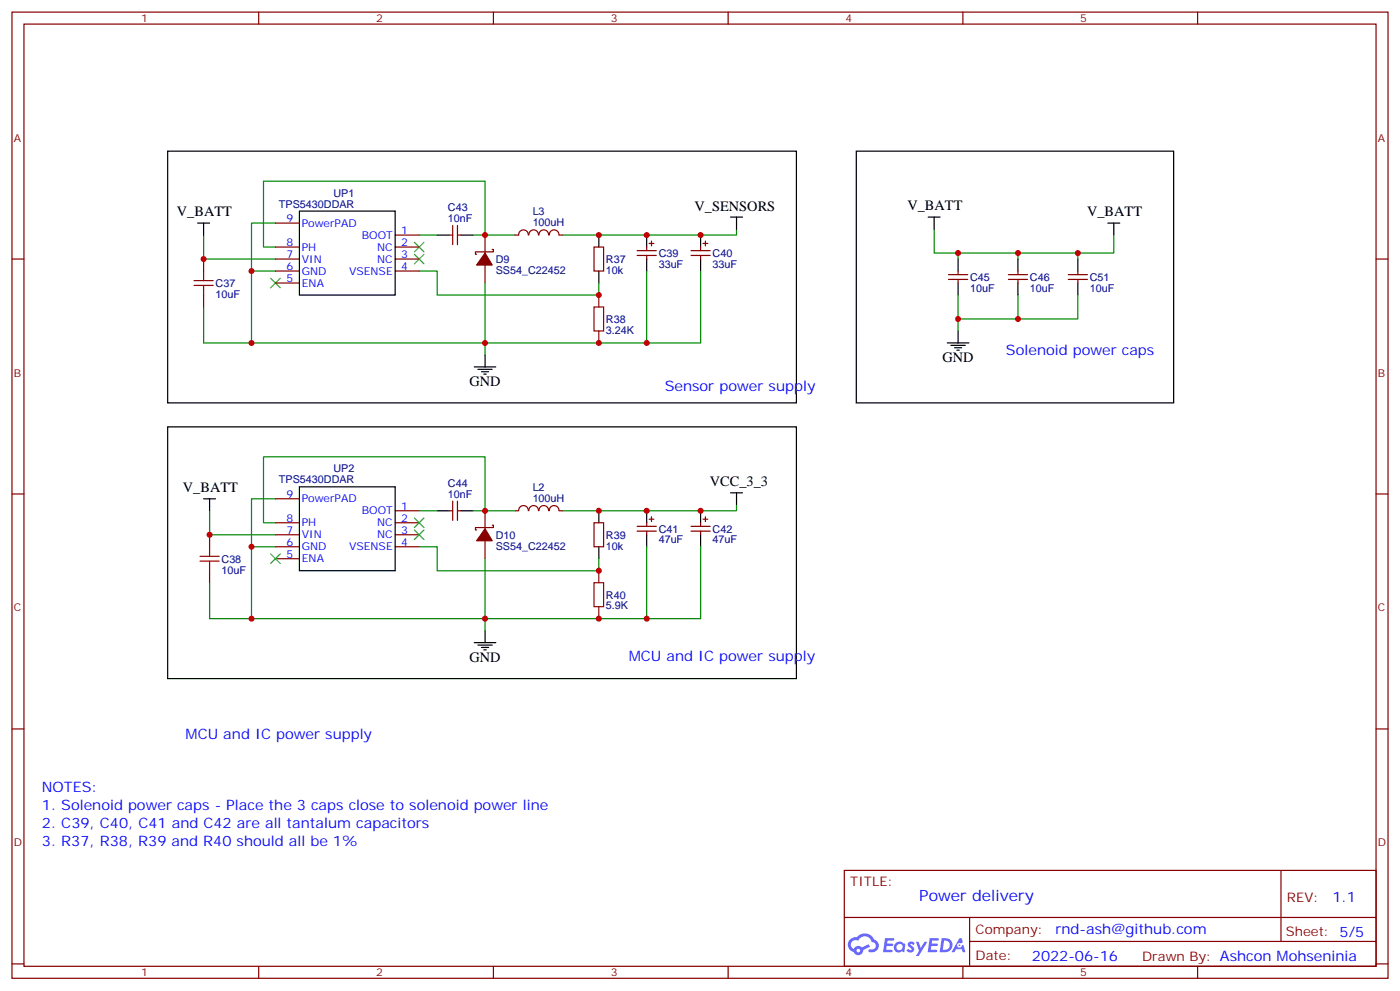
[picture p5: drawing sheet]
<svg xmlns="http://www.w3.org/2000/svg" width="412mm" height="292mm" viewBox="0 0 412 292" stroke-linecap="round" stroke-linejoin="round" font-family="sans-serif">
<g fill="none" stroke="#870000" stroke-width=".35">
<path d="M3.5 3.6h405.4v284.3h-405.4zM7.1 7.1h398.2v277.3h-398.2zM76.2 3.6v3.5M145.3 3.6v3.5M214.5 3.6v3.5M283.6 3.6v3.5M352.8 3.6v3.5M3.5 76.2h3.6M405.3 76.2h3.6M3.5 145.4h3.6M405.3 145.4h3.6M3.5 214.5h3.6"/>
<path d="M405.3 214.5h3.6M248.7 256.2h156.6v28.2h-156.6zM377.3 256.2v20.9M248.7 270h156.5M285.6 277.1h119.6M285.6 270v14.1M3.5 283.7h3.6M76.2 284.4v3.5M145.3 284.4v3.5M214.5 284.4v3.5M283.6 284.4v3.5M352.8 284.4v3.5"/>
<path d="M405.3 283.7h3.6"/>
</g>
<g fill="#5487ff">
<path d="M267.7 277.3a1.22 1.22 0 0 1 1.7 .3l-.4 .6a.47 .47 0 0 0-.3-.4 .47 .47 0 0 0-.5 .2l.1 .2a1.14 1.14 0 0 1 .8 1.7 1.14 1.14 0 0 1-1.9 0l-.2-.2 .5-.5 .7 .4a.29 .29 0 0 0 .3-.2 .29 .29 0 0 0-.2-.4 1.04 1.04 0 0 1-.6-1.7z"/>
<path d="M260.7 276.1h2.4l.3 .2-.2 .5h-1.8l-.1 .9h1.5l.3 .3-.3 .4h-1.6l-.2 1.1 1.7 .1 .2 .3-.2 .3h-2.6z"/>
<path d="M273.8 276.1h2.4l.3 .2-.1 .5h-1.8l-.2 .9h1.6l.3 .3-.4 .4h-1.6l-.1 1.1 1.7 .1 .2 .3-.2 .3h-2.6z"/>
<path d="M282.6 276.1h.7l.3 1.2-.6 .4a.69 .69 0 0 0-1 .2 .69 .69 0 0 0 .4 1 .69 .69 0 0 0 .9-.6l.5-.3 .6 2.2h-.8l-.2-.9h-1.8l-.5 .9h-.8z"/>
<path d="M269.8 277.2h.8l.6 1.8 1.1-1.8h.9l-2.6 4.2h-.8l.9-1.6z"/>
<path d="M277.4 276.1l-.6 4.1h1.3a2.11 2.11 0 0 0 2.5-2.1 2.11 2.11 0 0 0-2.5-2zM278.1 276.8a1.39 1.39 0 0 1 1.7 1.4 1.39 1.39 0 0 1-1.8 1.3h-.3z"/>
<path d="M263.7 277.7a1.54 1.54 0 0 0-.1 2.1 1.54 1.54 0 0 0 2.2 .2l.6 .2 .3-2.3-.2-.2-.4-.1a1.49 1.49 0 0 0-2.4 .1zM264 278.7a.94 .94 0 0 1 1.8 0 .94 .94 0 0 1-1.8 0z"/>
<path d="M250.4 276.5a2.18 2.18 0 0 0 1.1 3.7 1.44 1.44 0 0 0 1.6 .9 1.44 1.44 0 0 0 1.2-1.5l2-1-.5-.7-1.9 .9a1.47 1.47 0 0 0-2.4 .5 1.39 1.39 0 0 1-.7-2 1.39 1.39 0 0 1 2-.4 2.12 2.12 0 0 1 2.2-1.3 2.12 2.12 0 0 1 1.9 1.6 1.14 1.14 0 0 1 1.1 1.5 1.14 1.14 0 0 1-1.7 .7 .43 .43 0 0 0-.5 .3 .43 .43 0 0 0 .4 .5 1.98 1.98 0 0 0 2.5-1.2 1.98 1.98 0 0 0-1.2-2.5 3.1 3.1 0 0 0-5.3-.7l-.9 .1zM252.3 279.8a.55 .55 0 0 1 1.1 0 .55 .55 0 0 1-1.1 0z"/>
<circle cx="282.6" cy="278.2" r=".26"/>
</g>
<g fill="none" stroke="#870000" stroke-width=".35">
<path d="M60 76.2v3.6M81.1 72.7h7.1M81.1 76.2h7.1M81.1 79.8h7.1M81.1 65.7h7.1M116.4 69.2h7.1M116.4 72.7h7.1M116.4 76.2h7.1M116.4 79.8h7.1M132.3 69.2h1M133.3 66.4v5.6M134.8 66.4v5.6"/>
<path d="M134.8 69.2h1M142.9 69.2v5.3M142.9 78v5.3M145 73.4h.3v.7h-5.2v.7h.3M151.7 69.2h1.1M152.8 69.2a1.41 1.41 0 0 1 1.4-1.5 1.41 1.41 0 0 1 1.4 1.5M155.8 69.2a1.41 1.41 0 0 1 1.4-1.6 1.41 1.41 0 0 1 1.4 1.6M158.8 69.2a1.41 1.41 0 0 1 1.4-1.6 1.41 1.41 0 0 1 1.4 1.6M161.8 69.2a1.41 1.41 0 0 1 1.4-1.5 1.41 1.41 0 0 1 1.4 1.5M164.7 69.2h1.1M175 72.7h2.8v7.1h-2.8zM187.7 73.8h5.6"/>
<path d="M187.7 75.2h5.6M190.5 72.7v1.1M190.5 75.2v1M191.2 71.6h1.4M191.9 70.9v1.5M203.6 73.8h5.6M203.6 75.2h5.6M206.4 72.7v1.1M206.4 75.2v1M207.1 71.6h1.4M207.8 70.9v1.5M282.2 79.8v1"/>
<path d="M299.9 79.8v1M317.5 79.8v1M60 86.8v3.5M81.1 83.3h7.1M176.4 86.8v3.5M176.4 97.4v3.5M279.4 82.2h5.6M279.4 80.8h5.6M282.2 82.2v1.1M297 82.2h5.7M297 80.8h5.7M299.9 82.2v1.1"/>
<path d="M314.7 82.2h5.6M314.7 80.8h5.6M317.5 82.2v1.1M61.7 157.4v3.5M81.1 153.8h7.1M81.1 157.4h7.1M81.1 146.8h7.1M116.4 150.3h7.1M116.4 153.8h7.1M116.4 157.4h7.1M132.3 150.3h1M133.3 147.5v5.6"/>
<path d="M134.8 147.5v5.6M134.8 150.3h1M142.9 150.3v5.3M142.9 159.1v5.3M145 154.6h.3v.7h-5.2v.7h.3M151.7 150.3h1.1M152.8 150.3a1.41 1.41 0 0 1 1.4-1.5 1.41 1.41 0 0 1 1.4 1.5M155.8 150.3a1.41 1.41 0 0 1 1.4-1.5 1.41 1.41 0 0 1 1.4 1.5M158.8 150.3a1.41 1.41 0 0 1 1.4-1.5 1.41 1.41 0 0 1 1.4 1.5M161.8 150.3a1.41 1.41 0 0 1 1.4-1.5 1.41 1.41 0 0 1 1.4 1.5M164.7 150.3h1.1M175 153.8h2.8v7.1h-2.8z"/>
<path d="M187.7 154.9h5.6M187.7 156.3h5.6M190.5 153.8v1.1M190.5 156.3v1.1M191.2 152.8h1.4M191.9 152.1v1.4M203.6 154.9h5.6M203.6 156.3h5.6M206.4 153.8v1.1M206.4 156.3v1.1M207.1 152.8h1.4M207.8 152.1v1.4"/>
<path d="M61.7 168v3.5M81.1 160.9h7.1M81.1 164.4h7.1M116.4 160.9h7.1M176.4 168v3.5M176.4 178.5v3.6"/>
</g>
<g fill="#870000" stroke="#870000" stroke-width=".35">
<path d="M142.9 155.6l2.1 3.5h-4.6z"/>
<path d="M142.9 74.5l2.1 3.5h-4.6z"/>
</g>
<g fill="none" stroke="#000" stroke-width=".35">
<path d="M49.4 44.5h185.2v74.1h-185.2zM252.2 44.5h93.5v74.1h-93.5zM58.2 65.7h3.5M60 65.7v3.5M88.2 62.1h28.2v24.7h-28.2zM128.8 69.2h3.5M135.8 69.2h3.5M176.4 69.2v3.5M176.4 79.8v3.5M190.5 69.2v3.5M190.5 76.2v3.6M206.4 69.2v3.5"/>
<path d="M206.4 76.2v3.6M215.2 63.9h3.5M217 63.9v3.5M273.4 63.9h3.5M275.2 63.9v3.5M282.2 76.2v3.6M299.9 76.2v3.6M317.5 76.2v3.6M326.3 65.7h3.5M328.1 65.7v3.5M282.2 83.3v3.5M282.2 97.4v3.5"/>
<path d="M299.9 83.3v3.5M317.5 83.3v3.5M139.7 108h6.3M140.8 108.7h4.2M141.8 109.4h2.1M142.5 110.1h.7M142.9 104.5v3.5M279 100.9h6.4M280.1 101.6h4.2M281.2 102.3h2.1M281.9 103h.7M49.4 125.6h185.2v74.1h-185.2z"/>
<path d="M60 146.8h3.5M61.7 146.8v3.5M88.2 143.3h28.2v24.7h-28.2zM128.8 150.3h3.5M135.8 150.3h3.5M176.4 150.3v3.5M190.5 150.3v3.5M190.5 157.4v3.5M206.4 150.3v3.5M206.4 157.4v3.5M215.2 145h3.5M217 145v3.6"/>
<path d="M176.4 160.9v3.5M139.7 189.1h6.3M140.8 189.8h4.2M141.8 190.5h2.1M142.5 191.2h.7M142.9 185.6v3.5"/>
</g>
<g fill="none" stroke="#008700" stroke-width=".35">
<path d="M60 69.2v7h21.1M81.1 65.7h-7v14.1M81.1 79.8h-7v21.1M123.5 79.8h5.3v7h47.6v-3.5M123.5 69.2h5.3M139.3 69.2h12.4M142.9 69.2v-15.9h-65.3v19.4h3.5M190.5 79.8v21.1M206.4 79.8v21.1h-146.4v-10.6M217 67.4v1.8h-51.2M275.2 67.4v7.1h24.7v1.7M282.2 74.5v1.7"/>
<path d="M317.5 74.5v1.7M328.1 69.2v5.3h-28.2M142.9 83.3v21.2M282.2 86.8v7.1h17.7v-7.1M282.2 93.9v3.5M317.5 86.8v7.1h-17.6M61.7 150.3v7.1h19.4M81.1 146.8h-7v14.1M123.5 150.3h5.3M139.3 150.3h12.4M142.9 150.3v-15.9h-65.3v19.4h3.5M217 148.6v1.7h-51.2"/>
<path d="M81.1 160.9h-7v21.2M123.5 160.9h5.3v7.1h47.6v-3.6M142.9 164.4v21.2M190.5 160.9v21.2M206.4 160.9v21.2h-144.7v-10.6"/>
</g>
<path d="M60 79.8v2.8M57.1 84h5.7M57.1 82.6h5.7M60 84v2.8M175 90.3h2.8v7.1h-2.8zM58.9 165.1h5.7M58.9 163.7h5.7M61.7 160.9v2.8M61.7 165.1v2.9M175 171.5h2.8v7h-2.8z" fill="none" stroke="#a10000" stroke-width=".35"/>
<path d="M122.1 74.8l2.8 2.8M122.1 71.3l2.8 2.8M124.9 74.8l-2.8 2.8M124.9 71.3l-2.8 2.8M79.7 81.9l2.8 2.8M82.5 81.9l-2.8 2.8M122.1 152.4l2.8 2.9M122.1 156l2.8 2.8M124.9 152.4l-2.8 2.9M124.9 156l-2.8 2.8M79.7 163l2.8 2.8M82.5 163l-2.8 2.8" fill="none" stroke="#3c3" stroke-width=".35"/>
<g fill="#c00">
<circle cx="60" cy="76.2" r=".88"/>
<circle cx="61.7" cy="157.4" r=".88"/>
<circle cx="176.4" cy="150.3" r=".88"/>
<circle cx="176.4" cy="69.2" r=".88"/>
<circle cx="190.5" cy="150.3" r=".88"/>
<circle cx="176.4" cy="182.1" r=".88"/>
<circle cx="176.4" cy="168" r=".88"/>
<circle cx="142.9" cy="150.3" r=".88"/>
<circle cx="74.1" cy="182.1" r=".88"/>
<circle cx="74.1" cy="160.9" r=".88"/>
<circle cx="142.9" cy="182.1" r=".88"/>
<circle cx="190.5" cy="182.1" r=".88"/>
<circle cx="190.5" cy="69.2" r=".88"/>
<circle cx="190.5" cy="100.9" r=".88"/>
<circle cx="176.4" cy="100.9" r=".88"/>
<circle cx="142.9" cy="100.9" r=".88"/>
<circle cx="74.1" cy="79.8" r=".88"/>
<circle cx="74.1" cy="100.9" r=".88"/>
<circle cx="176.4" cy="86.8" r=".88"/>
<circle cx="142.9" cy="69.2" r=".88"/>
<circle cx="299.9" cy="74.5" r=".88"/>
<circle cx="317.5" cy="74.5" r=".88"/>
<circle cx="299.9" cy="93.9" r=".88"/>
<circle cx="282.2" cy="74.5" r=".88"/>
<circle cx="282.2" cy="93.9" r=".88"/>
<circle cx="206.4" cy="69.2" r=".88"/>
<circle cx="206.4" cy="150.3" r=".88"/>
</g>
<text font-size="4.6" fill="#00f" x="270.8" y="265.2">Power delivery</text>
<g font-size="4.2">
<text x="52.1" y="63.5">V_BATT</text>
<text x="204.6" y="62.1">V_SENSORS</text>
<text x="267.3" y="61.7">V_BATT</text>
<text x="320.2" y="63.5">V_BATT</text>
<text x="277.6" y="106.6">GND</text>
<text x="138.3" y="113.6">GND</text>
<text x="209.1" y="142.9">VCC_3_3</text>
<text x="53.9" y="144.6">V_BATT</text>
<text x="138.3" y="194.8">GND</text>
</g>
<g font-size="4.2" fill="#00f">
<text x="296.3" y="104.5">Solenoid power caps</text>
<text x="195.8" y="115">Sensor power supply</text>
<text x="185.2" y="194.4">MCU and IC power supply</text>
<text x="54.7" y="217.3">MCU and IC power supply</text>
<text x="12.3" y="233.2">NOTES:</text>
<text x="12.3" y="238.5">1. Solenoid power caps - Place the 3 caps close to solenoid power line</text>
<text x="12.3" y="243.8">2. C39, C40, C41 and C42 are all tantalum capacitors</text>
<text x="12.3" y="249.1">3. R37, R38, R39 and R40 should all be 1%</text>
<text x="392.5" y="265.4">1.1</text>
<text x="310.9" y="275">rnd-ash@github.com</text>
<text x="304" y="282.8">2022-06-16</text>
</g>
<g font-size="3.9" fill="#800">
<text x="250.5" y="260.7">TITLE:</text>
<text x="379.1" y="265.4">REV:</text>
<text x="287.4" y="274.9">Company:</text>
<text x="378.7" y="275.6">Sheet: 5/5</text>
<text x="287.4" y="282.6">Date:</text>
<text x="336.4" y="282.7">Drawn By: Ashcon Mohseninia</text>
</g>
<g font-size="3.2" fill="#800">
<text x="41.6" y="6.6">1</text>
<text x="110.8" y="6.6">2</text>
<text x="179.9" y="6.6">3</text>
<text x="249.1" y="6.6">4</text>
<text x="318.2" y="6.6">5</text>
<text x="4.1" y="41.7">A</text>
<text x="405.9" y="41.7">A</text>
<text x="4.1" y="110.8">B</text>
<text x="405.9" y="110.8">B</text>
<text x="4.1" y="180">C</text>
<text x="405.9" y="180">C</text>
<text x="4.1" y="249.1">D</text>
<text x="405.9" y="249.1">D</text>
<text x="41.6" y="287.4">1</text>
<text x="110.8" y="287.4">2</text>
<text x="179.9" y="287.4">3</text>
<text x="249.1" y="287.4">4</text>
<text x="318.2" y="287.4">5</text>
</g>
<g font-size="3.2" fill="#000080">
<text x="98.2" y="57.9">UP1</text>
<text x="82.2" y="61.1">TPS5430DDAR</text>
<text x="132" y="65.3">10nF</text>
<text x="132" y="62.1">C43</text>
<text x="156.9" y="63.4">L3</text>
<text x="156.9" y="66.6">100uH</text>
<text x="146" y="77.4">D9</text>
<text x="178.5" y="77.4">R37</text>
<text x="194" y="75.6">C39</text>
<text x="209.9" y="75.6">C40</text>
<text x="146" y="80.6">SS54_C22452</text>
<text x="178.5" y="80.6">10k</text>
<text x="194" y="78.8">33uF</text>
<text x="209.9" y="78.8">33uF</text>
<text x="285.8" y="82.7">C45</text>
<text x="303.4" y="82.7">C46</text>
<text x="321" y="82.7">C51</text>
<text x="63.5" y="87.7">10uF</text>
<text x="63.5" y="84.4">C37</text>
<text x="285.8" y="85.9">10uF</text>
<text x="303.4" y="85.9">10uF</text>
<text x="321" y="85.9">10uF</text>
<text x="178.5" y="95">R38</text>
<text x="178.5" y="98.2">3.24K</text>
<text x="82.2" y="142.2">TPS5430DDAR</text>
<text x="98.2" y="139">UP2</text>
<text x="132" y="143.2">C44</text>
<text x="132" y="146.4">10nF</text>
<text x="156.9" y="147.7">100uH</text>
<text x="156.9" y="144.5">L2</text>
<text x="146" y="161.7">SS54_C22452</text>
<text x="146" y="158.5">D10</text>
<text x="178.5" y="161.7">10k</text>
<text x="178.5" y="158.5">R39</text>
<text x="194" y="159.9">47uF</text>
<text x="194" y="156.8">C41</text>
<text x="209.9" y="159.9">47uF</text>
<text x="209.9" y="156.8">C42</text>
<text x="65.3" y="165.6">C38</text>
<text x="65.3" y="168.8">10uF</text>
<text x="178.5" y="179.3">5.9K</text>
<text x="178.5" y="176.2">R40</text>
</g>
<g font-size="3.2" fill="#00f">
<text x="84.4" y="65.3">9</text>
<text x="88.9" y="66.7">PowerPAD</text>
<text x="106.6" y="70.2">BOOT</text>
<text x="118.2" y="68.8">1</text>
<text x="84.4" y="75.9">7</text>
<text x="84.4" y="72.4">8</text>
<text x="88.9" y="77.3">VIN</text>
<text x="88.9" y="73.8">PH</text>
<text x="111.1" y="73.8">NC</text>
<text x="111.1" y="77.3">NC</text>
<text x="118.2" y="72.4">2</text>
<text x="118.2" y="75.9">3</text>
<text x="84.4" y="82.9">5</text>
<text x="84.4" y="79.4">6</text>
<text x="88.9" y="80.8">GND</text>
<text x="102.8" y="80.8">VSENSE</text>
<text x="118.2" y="79.4">4</text>
<text x="88.9" y="84.3">ENA</text>
<text x="84.4" y="146.4">9</text>
<text x="88.9" y="147.8">PowerPAD</text>
<text x="118.2" y="150">1</text>
<text x="84.4" y="153.5">8</text>
<text x="88.9" y="154.9">PH</text>
<text x="106.6" y="151.4">BOOT</text>
<text x="111.1" y="154.9">NC</text>
<text x="118.2" y="153.5">2</text>
<text x="84.4" y="160.5">6</text>
<text x="84.4" y="157">7</text>
<text x="88.9" y="162">GND</text>
<text x="88.9" y="158.4">VIN</text>
<text x="102.8" y="162">VSENSE</text>
<text x="111.1" y="158.4">NC</text>
<text x="118.2" y="157">3</text>
<text x="118.2" y="160.5">4</text>
<text x="84.4" y="164.1">5</text>
<text x="88.9" y="165.5">ENA</text>
</g>
</svg>
